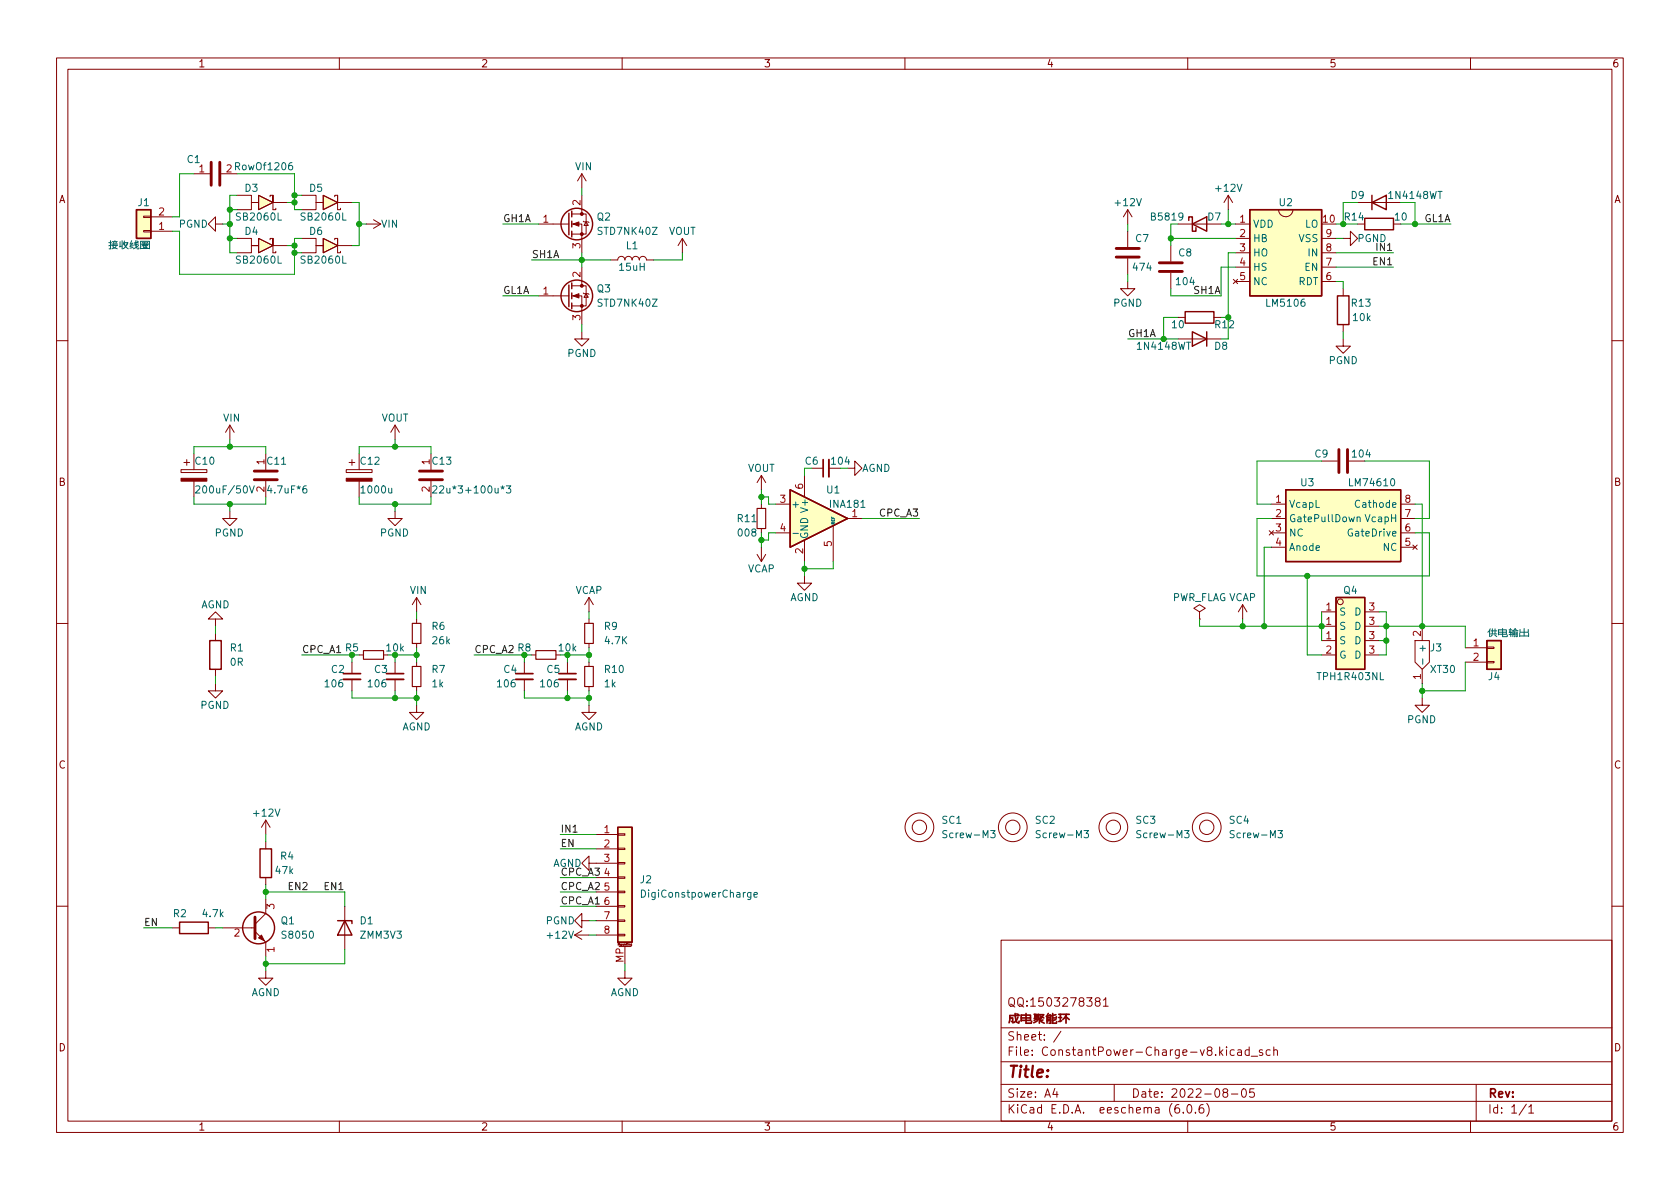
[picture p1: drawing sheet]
<svg xmlns="http://www.w3.org/2000/svg" width="297mm" height="210mm" viewBox="0 0 297 210" stroke-linecap="round" stroke-linejoin="round" font-family="sans-serif">
<g fill="none" stroke="#840000" stroke-width=".18">
<path d="M10 10.2h277v190.1h-277zM12 12.2h273v186.1h-273zM60 10.2v2M110 10.2v2M160 10.2v2M210 10.2v2M260 10.2v2M25.4 38.2h1.3v.3h-1.3zM26.7 38.3h3.8M34.3 30.7h2.8M38.1 39.6v-1.3l-1.3 1.3 1.3 1.3v-1.3h1.3M39.1 30.7h2.8"/>
<path d="M41.9 34.5h2.5v2.6h-2.5M44.4 35.8h1.3v-1.3l2.6 1.3-2.6 1.3v-1.3M48.3 34.5h-.5v.3M50.8 35.8h-2.5v-1.3v2.6h.5v-.3M53.3 34.5h2.6v2.6h-2.6M55.9 35.8h1.2v-1.3l2.6 1.3-2.6 1.3v-1.3M59.7 34.5h-.5v.3M62.2 35.8h-2.5v-1.3v2.6h.5v-.3M64.8 39.6h2.5M66 38.9l1.3 .7M67.3 39.6l-1.3 .8M95.2 39.6h5.4"/>
<path d="M101.1 39.6h1.8v5.1M101.1 37.8h2.5v3.6h-2.5M102.9 30.7v2.6M102.9 34.5v3.3M102.9 30.7l-.8 1.3M102.9 30.7l.7 1.3M103.1 39.1l.2 .1h.7l.1 .2M103.6 39.2l.4 .7h-.7zM199.4 37.1l-.8 1.2M199.4 37.1v2.5M199.4 37.1l.8 1.2M208.3 39.6h7.6"/>
<path d="M217.2 34.5l-.8 1.3M217.2 34.5v2.6M217.2 34.5l.7 1.3M218.4 39.6h2.6M226.1 37.1a1.27 1.27 0 0 0 1.2 1.2 1.27 1.27 0 0 0 1.3-1.2M240 39.6h1.3M240 35.8h7.6M25.4 40.8h1.3v.2h-1.3zM26.7 40.9h3.8M41.9 42.2h2.5v2.5h-2.5M44.4 43.4h1.3v-1.2l2.6 1.2-2.6 1.3v-1.3M48.3 42.2h-.5v.2"/>
<path d="M50.8 43.4h-2.5v-1.2v2.5h.5v-.3M53.3 42.2h2.6v2.5h-2.6M55.9 43.4h1.2v-1.2l2.6 1.2-2.6 1.3v-1.3M59.7 42.2h-.5v.2M62.2 43.4h-2.5v-1.2v2.5h.5v-.3M95.2 52.3h5.4M101.1 52.3h1.8v5.1M101.1 50.5h2.5v3.6h-2.5M102.9 58.7v1.2h1.2l-1.2 1.3-1.3-1.3h1.3M102.9 47.2v3.3M103.1 51.8l.2 .1h.7l.1 .2M103.6 51.9l.4 .7h-.7z"/>
<path d="M107.9 46h1.3a.64 .64 0 0 1 .7-.7 .64 .64 0 0 1 .6 .7 .64 .64 0 0 1 .6-.7 .64 .64 0 0 1 .7 .7 .64 .64 0 0 1 .6-.7 .64 .64 0 0 1 .6 .7 .64 .64 0 0 1 .7-.7 .64 .64 0 0 1 .6 .7h1.3M120.6 42.2l-.7 1.2M120.6 42.2v2.5M120.6 42.2l.8 1.2M199.4 49.8v1.2h1.3l-1.3 1.3-1.3-1.3h1.3M199.4 40.9v2.8M199.4 45.7v2.8M207 43.4v2.8M207 48.3v2.7M208.3 56.1h1.2M208.3 59.9h7.6M214.6 56.1h1.3"/>
<path d="M218.1 49.4l.7 .8M218.4 42.2h2.6M218.4 44.7h2.6M218.4 47.2h2.6M218.4 49.8h2.6M218.8 49.4l-.7 .8M233.7 42.2h2.5M233.7 44.7h2.5M233.7 47.2h2.5M233.7 49.8h2.5M237.5 42.2h1.3v-1.3l1.2 1.3-1.2 1.2v-1.2M237.5 59.9v1.3h1.3l-1.3 1.3-1.3-1.3h1.3"/>
<path d="M237.5 51v1.3M237.5 57.4v1.3M10 60.2h2M40.6 75.2l-.7 1.2M40.6 75.2v2.5M40.6 75.2l.8 1.2M69.8 75.2l-.7 1.2M69.8 75.2v2.5M69.8 75.2l.8 1.2M285 60.2h2M32 83.1h4.6v.5h-4.6zM32.5 81.8h1"/>
<path d="M33 81.3v1M34.3 80.3v2.8M34.3 85.1v2.8M40.6 90.4v1.3h1.3l-1.3 1.3-1.2-1.3h1.2M47 80.3v2.8M47 85.1v2.8M61.2 83.1h4.6v.5h-4.6zM61.7 81.8h1M62.2 81.3v1M63.5 80.3v2.8M63.5 85.1v2.8M69.8 90.4v1.3h1.3l-1.3 1.3-1.2-1.3h1.2"/>
<path d="M76.2 80.3v2.8M76.2 85.1v2.8M133.9 98l.7 1.3M134.6 84.1v2.5M134.6 89.1v.8M134.6 93.5v.7M134.6 96.8v2.5M134.6 84.1l-.7 1.2M134.6 84.1l.8 1.2M135.4 98l-.8 1.3M137.2 89.1h2.5M137.2 94.2h2.5"/>
<path d="M142.2 84.1v3.8M142.2 95.5v3.8M143.5 82.8h2M146.6 82.8h2M147.3 93v6.3M149.9 82.8h1.2v-1.3l1.3 1.3-1.3 1.3v-1.3M149.9 91.7h2.5M224.4 93.8l.8 .8M224.8 91.7h2.5M224.8 89.1h2.5M224.8 94.2h2.5M224.8 96.8h2.5"/>
<path d="M225.2 93.8l-.8 .8M233.7 81.5h2.8M238.5 81.5h2.8M247.6 91.7h2.6M247.6 89.1h2.6M247.6 94.2h2.6M247.6 96.8h2.6M249.8 96.4l.8 .7M250.6 96.4l-.8 .7M10 110.2h2M38.1 109.5h1.3l-1.3-1.3-1.3 1.3h1.3v1.2M38.1 112v1.3"/>
<path d="M38.1 118.4v1.2M62.2 117.1v2M63.5 115.8h.8M67.8 115.8h.8M69.8 117.1v2M73.7 105.7v2.5M73.7 109.5v.7M73.7 113.8v.7M73.7 117.1v.8M73.7 105.7l-.8 1.2M73.7 105.7l.7 1.2M92.7 117.1v2"/>
<path d="M94 115.8h.7M98.3 115.8h.8M100.3 117.1v2M104.1 105.7v2.5M104.1 109.5v.7M104.1 113.8v.7M104.1 117.1v.8M104.1 105.7l-.7 1.2M104.1 105.7l.8 1.2M142.2 101.8v1.3h1.3l-1.3 1.3-1.2-1.3h1.2M212.1 108.2l1-.6-1-.7-1 .7 1 .6v1.3M212.1 109.5h.1"/>
<path d="M219.7 106.9l-.8 1.3M219.7 106.9v2.6M219.7 106.9l.8 1.3M233.7 115.8h2.5M233.7 113.3h2.5M233.7 110.7h2.5M233.7 108.2h2.5M241.3 115.8h2.5M241.3 113.3h2.5M241.3 110.7h2.5M241.3 108.2h2.5M250.2 113.3h2.5v3.8l-1.2 1.3-1.3-1.3z"/>
<path d="M251.5 110.7v2.6M251.5 118.4v2.5M259.1 114.5h3.8M259.1 117.1h3.8M262.9 117h1.3v.2h-1.3zM262.9 114.4h1.3v.3h-1.3zM285 110.2h2M38.1 120.9v1.3h1.3l-1.3 1.2-1.3-1.2h1.3M62.2 120.1v2.1M69.8 120.1v2.1M73.7 124.7v1.3h1.2l-1.2 1.2-1.3-1.2h1.3M73.7 121.4v.8"/>
<path d="M92.7 120.1v2.1M100.3 120.1v2.1M104.1 124.7v1.3h1.3l-1.3 1.2-1.2-1.2h1.2M104.1 121.4v.8M251.5 123.4v1.3h1.2l-1.2 1.3-1.3-1.3h1.3M47 159v2.5l-1.9 1.9M47 145v2.6M47 148.8v1.3M47 155.2v1.3M47 145l-.8 1.3M47 145l.8 1.3M104.1 152.6v-1.2l-1.2 1.2 1.2 1.3v-1.3h5.1"/>
<path d="M105.4 147.6h3.8M105.4 150.1h3.8M105.4 155.2h3.8M105.4 157.7h3.8M109.2 157.6h1.3v.3h-1.3zM109.2 155.1h1.3v.2h-1.3zM109.2 152.5h1.3v.3h-1.3zM109.2 150h1.3v.2h-1.3zM109.2 147.4h1.3v.3h-1.3zM10 160.2h2M30.5 164.1h1.2M36.8 164.1h1.3"/>
<path d="M39.4 164.1h5.7M45.1 164.7l1.9 1.9v2.6M47 171.7v1.3h1.3l-1.3 1.2-1.3-1.2h1.3M61 160.3v7.6M101.6 165.3h2.5M101.6 165.3l1.3 .8M102.9 162.8v1.3l-1.3-1.3 1.3-1.3v1.3h1.2M102.9 164.6l-1.3 .7M105.4 160.3h3.8M105.4 162.8h3.8M105.4 165.3h3.8M109.2 165.2h1.3v.3h-1.3z"/>
<path d="M109.2 162.7h1.3v.2h-1.3zM109.2 160.1h1.3v.3h-1.3zM109.5 167.4h2M110.5 171.7v1.3h1.3l-1.3 1.2-1.3-1.2h1.3M110.5 167.4v3M111.7 166.9v.3l-.2 .1M111.7 166.9l-.2 .1v.2h.2M177 166.3h108v32h-108zM193.9 177.1l-.3-.3 .1-.2 .2-.2 .5 .1 .1 .2-.1 .2-.6 .2-.2 .3 .1 .4 .2 .1h.5l.1-.3-.1-.4-.2-.1M195.1 176.9l.4-.5v1.5M195.1 177.9h.8M285 160.2h2"/>
<path d="M60 198.3v2M110 198.3v2M160 198.3v2M177 194.8h108M177 191.8h108M177 187.8h108M177 181.8h108M186.5 192.5l-.4 1h1M186.9 193v1M187.6 182.4l-1.3 1.9M197 191.8v3M208.4 195.3a.59 .59 0 0 0-.7 .7v.5l.2 .3h.4l.2-.1 .1-.5-.2-.2-.4-.1-.3 .3"/>
<path d="M209.2 196.7v.1M210 198.3v2M210.1 195.4l.1-.1a.81 .81 0 0 1 .6 .7 .81 .81 0 0 1-.3 .8h-.1a.81 .81 0 0 1-.6-.6 .81 .81 0 0 1 .3-.8zM211.4 196.7v.1M212.7 195.3a.59 .59 0 0 0-.7 .7v.5l.1 .3h.5l.2-.1 .1-.5-.2-.2-.4-.1-.3 .3M213.4 195.1a1.72 1.72 0 0 1 0 2.3M216.5 193.2l-.3-.3 .1-.2 .2-.2 .4 .1 .2 .2-.1 .2-.6 .2-.2 .3 .1 .4 .2 .1h.4l.2-.3-.1-.4-.2-.1M217.7 193.5h1.2M218.2 185.7l-.4-.1-.3 .3v.4l.1 .3h.6M218.9 185.7h.5l.1 .9M219.5 186l-.5 .1a.29 .29 0 0 0-.2 .2 .29 .29 0 0 0 .2 .3h.5M219.7 192.6l.2-.1a.81 .81 0 0 1 .5 .7 .81 .81 0 0 1-.3 .8h-.1a.81 .81 0 0 1-.6-.6 .81 .81 0 0 1 .3-.8z"/>
<path d="M220.9 185.7l-.5-.1-.3 .3v.4l.2 .3h.6M220.9 185.1v1.5M221.2 186.8h1.2M221.7 192.5h-.7l-.1 .7 .2-.1 .5 .1 .2 .2-.1 .5-.2 .1-.6-.1M223.2 185.7l-.3-.1-.3 .2 .1 .3 .5 .1v.4h-.6M224.6 185.7l-.5-.1-.2 .3v.4l.1 .3h.6M225.2 185.8l.2-.2 .4 .1 .1 .9M225.2 185.1v1.5M260 198.3v2M261 191.8v6.5M269.9 195.3l-1.3 1.9M270.3 195.8l.4-.5v1.5"/>
<path d="M270.3 196.8h.9"/>
<circle cx="237" cy="106.4" r=".51"/>
<circle cx="162.6" cy="146.3" r="2.54"/>
<circle cx="162.6" cy="146.3" r="1.27"/>
<circle cx="179.1" cy="146.3" r="2.54"/>
<circle cx="179.1" cy="146.3" r="1.27"/>
<circle cx="196.8" cy="146.3" r="2.54"/>
<circle cx="196.8" cy="146.3" r="1.27"/>
<circle cx="213.4" cy="146.3" r="2.54"/>
<circle cx="213.4" cy="146.3" r="1.27"/>
</g>
<g fill="none" stroke="#840000" stroke-width=".3">
<path d="M145.5 81.3v3M60.7 119.1h3.1M68.3 119.1h3.1M91.2 119.1h3M98.8 119.1h3.1M179.5 179.2l.2 1.5 .4 .2 .1-.3M179.8 179.3l.3 .1M180 179.9l-.2 .5-.5 .4-.2 .1M180.2 179.6h-1.6l-.2 1.3M181.4 179.2v1.7h.9l.1-.3M182.8 179.4h1.8M183 179.6h.6"/>
<path d="M183 179.8h.6M183 179.4v.6M183.6 179.4v.7M183.9 179.6l.7 .4M184.5 179.5l-.3 .4-.4 .2M185 179.7l.8-.1v.1M185.3 179.2l-.2 .4M185.6 179.4l.2 .2M186.1 179.2v.8M186.7 179.4l-.6 .2M186.8 179.8v.2h-.7M187.2 179.4h.6"/>
<path d="M187.2 179.9h.5M187.5 179.4v1.2M187.9 179.4h1.2M188.3 179.9l-.4 .4M188.5 179.6v1.3M188.6 179.9l.5 .4M188.6 179.4l-.3 .6M178.6 180h.5v.6h-.3M180.6 180.4h1.6v-.9h-1.6v1.1M180.6 180h1.6M182.8 180.1h.5M183.2 180h.4"/>
<path d="M183.3 180.2l-.5 .2M183.4 180.5l-.6 .4M183.8 180.3v.6M183.8 180.2l.4 .5 .4 .2M184.1 180.1l-.8 .3M184.4 180.4l-.3 .1M185.1 180.9v-1h.7v1h-.3M185.1 180.2h.7M185.1 180.5h.7M186.1 180.1v.8M186.7 180.3l-.6 .2M186.8 180.6v.3h-.7"/>
<path d="M187.7 180.5l-.5 .1"/>
</g>
<g fill="none" stroke="#006464" stroke-width=".18">
<path d="M51.6 28.8h-.3a.86 .86 0 0 0 0 1.2l.4-.1v-.4l-.2-.3-.4 .1-.1 .2M19.2 42.9h.5M19.5 42.6v1.4h-.2M19.7 43.3l-.5 .2M19.8 43.2h1M19.8 43.4h1M19.8 42.7h.9M20.1 42.9v.3l-.1 .5 .7 .3M20.3 42.6v.2M20.6 43.4l-.3 .4-.5 .2M20.6 42.8l-.1 .3M21.2 42.7v.9"/>
<path d="M21.6 42.6v1.4M21.6 43.5l-.5 .1M22 43.1l.2 .5 .5 .4M22 42.6l-.2 .7M22.4 43.5l.2-.6h-.6l.1 .6M22.5 43l-.2 .6-.6 .4M23.3 42.6l-.3 .6M23.3 43.1l-.3 .1M23.5 43l-.5 .5M23.5 43.5l-.5 .1M23.5 43.8l-.5 .1M24 42.6l.1 1.2"/>
<path d="M24 43.3l.2 .6M24.2 42.6l.2 .1M24.3 44h.2M24.3 42.9l-.6 .1M24.4 42.9h-.4M24.5 43.4l-.9 .6M24.5 43.2l-.9 .1M24.6 43.8v.2M24.9 44v-1.3h1.5v1.3M24.9 43.9h1.5M25 43.2h1.2M25.3 43h.8"/>
<path d="M25.3 43.4h.6l-.1 .2M25.3 42.8l-.2 .2M25.4 43.4v.4h.6M25.5 43.2l-.4 .3M25.6 43.6h.3M25.6 42.8l-.2 .5M25.8 43.1l.3 .4M26 42.8l.2 .2M34.6 86l.5-.1 .2 .4-.7 .9h.7M44.1 85.9l.4 1.3 .5-1.3M76.5 86l.5-.1 .2 .4-.7 .9h.7M89.5 85.9h.8l-.4 .5 .3 .1v.6l-.1 .1-.6-.1"/>
<path d="M140.2 94.3h1M239.9 91.5l.2-.1 .3 .1 .1 .8M239.9 91.4v.9M251.6 116.5v1M263.4 111.4v1.2M263.5 111.2l-.4 .6M263.6 112.1h1M263.6 111.6h1M263.9 111.2v.8M263.9 112.3l-.3 .3M264.3 112.3l.3 .3M264.3 111.2v.8"/>
<path d="M264.9 112.2h1.4v-.8h-1.4v.9M264.9 111.8h1.4M265.7 111.1v1.5h.8M132.8 157.8v1l-.3 .3-.3-.1M132.8 157.9l-.4-.1-.2 .3 .1 .5h.5M133.3 158.2l.6-.1v-.2l-.4-.1-.2 .2 .1 .6h.5M175.2 146.9h.7l-.4 .5 .4 .1v.5l-.2 .1-.5-.1M191.7 146.9h.8l-.5 .5 .4 .1v.5l-.2 .1-.5-.1M209.4 146.9h.8l-.4 .5 .4 .1v.5l-.2 .1-.6-.1M226 146.9h.7l-.4 .5 .4 .1v.5l-.2 .1-.5-.1"/>
</g>
<path d="M146.6 81.3v3M60.7 120.1h3.1M68.3 120.1h3.1M91.2 120.1h3M98.8 120.1h3.1" fill="none" stroke="#840000" stroke-width=".33"/>
<g fill="#ffffc2" stroke="#ffffc2" stroke-width=".18">
<path d="M139.7 86.6l10.2 5.1-10.2 5.1z"/>
<path d="M262.9 113.3h2.5v5.1h-2.5z"/>
<path d="M221 37.1h12.7v15.2h-12.7z"/>
<path d="M109.2 146.3h2.6v20.3h-2.6z"/>
<path d="M236.2 105.7h5.1v12.7h-5.1z"/>
<path d="M227.3 86.6h20.3v12.7h-20.3z"/>
<path d="M24.1 37.1h2.6v5.1h-2.6z"/>
<path d="M44.4 43.4h1.3v-1.2l2.6 1.2-2.6 1.3v-1.3z"/>
<path d="M44.4 35.8h1.3v-1.3l2.6 1.3-2.6 1.3v-1.3z"/>
<path d="M55.9 35.8h1.2v-1.3l2.6 1.3-2.6 1.3v-1.3z"/>
<path d="M55.9 43.4h1.2v-1.2l2.6 1.2-2.6 1.3v-1.3z"/>
</g>
<g fill="none" stroke="#840000" stroke-width=".25">
<path d="M24.1 37.1h2.6v5.1h-2.6zM100.6 37.7v3.8M101.1 37.3v1M101.1 39.1v1M210.2 39v-.7h.6v2.6h.7v-.6M210.8 39.6l2.6-1.3v2.6zM221 37.1h12.7v15.2h-12.7zM241.3 38.6h5.1v2h-5.1zM242.6 35.8l2.5-1.3v2.6zM242.6 34.5v2.6M100.6 50.4v3.8M101.1 40.9v1"/>
<path d="M101.1 50v1M101.1 51.8v1M101.1 53.6v1M209.5 55.1h5.1v2h-5.1zM210.8 58.7l2.6 1.2-2.6 1.3zM213.4 58.7v2.5M236.5 52.3h2v5.1h-2zM139.7 86.6l10.2 5.1-10.2 5.1zM227.3 86.6h20.3v12.7h-20.3zM37.1 113.3h2v5.1h-2zM236.2 105.7h5.1v12.7h-5.1zM262.9 113.3h2.5v5.1h-2.5z"/>
<path d="M46 150.1h2v5.1h-2zM109.2 146.3h2.6v20.3h-2.6zM31.7 163.1h5.1v2h-5.1zM59.7 162.8h2.5v.5M61 162.8l1.2 2.5h-2.5z"/>
<circle cx="102" cy="39.6" r="2.79"/>
<circle cx="102" cy="52.3" r="2.79"/>
<circle cx="45.7" cy="164.1" r="2.82"/>
</g>
<path d="M133.9 89.9h1.5v3.6h-1.5zM64.3 115.1h3.5v1.5h-3.5zM72.9 110.2h1.5v3.6h-1.5zM72.9 117.9h1.5v3.5h-1.5zM94.7 115.1h3.6v1.5h-3.6zM103.4 117.9h1.5v3.5h-1.5zM103.4 110.2h1.5v3.6h-1.5z" fill="none" stroke="#840000" stroke-width=".2"/>
<g fill="none" stroke="#840000" stroke-width=".51">
<path d="M37.3 28.7v4.1M38.9 28.7v4.1M197.4 43.9h4M197.4 45.5h4M205 46.5h4M205 48h4M236.7 79.5v4.1M238.3 79.5v4.1M45 84.8h4M45 83.3h4M74.2 84.8h4M74.2 83.3h4"/>
<path d="M45.1 162.2v3.8"/>
</g>
<g fill="#840000" stroke="#840000" stroke-width=".18">
<path d="M101.3 39.6l1.1-.4v.8z"/>
<path d="M101.3 52.3l1.1-.4v.8z"/>
<path d="M45.7 165.9l.5-.6 .5 1.1z"/>
<path d="M61.2 84.6h4.6v.5h-4.6z"/>
<path d="M32 84.6h4.6v.5h-4.6z"/>
<circle cx="102.9" cy="41.4" r=".25"/>
<circle cx="102.9" cy="37.8" r=".25"/>
<circle cx="102.9" cy="54.1" r=".25"/>
<circle cx="102.9" cy="50.5" r=".25"/>
</g>
<g fill="none" stroke="#009600" stroke-width=".18">
<path d="M34.3 30.7h-2.6v7.6h-1.2M39.4 39.6h1.2M40.6 37.1h1.3M41.9 34.5h-1.3v10.2h1.3M41.9 30.7h10.2v6.4h1.2M50.8 35.8h1.3M52.1 34.5h1.2M62.2 35.8h1.3v7.6h-1.3M63.5 39.6h1.3M88.9 39.6h6.3M102.9 33.3v1.2M199.4 39.6v1.3"/>
<path d="M207 39.6v3.8M215.9 39.6h2.5M217.2 37.1v2.5M236.2 39.6h3.8M240 35.8h-2.5v3.8M247.6 39.6h8.9M250.2 35.8v3.8M30.5 40.9h1.2v7.6h20.4v-6.3h1.2M40.6 42.2h1.3M50.8 43.4h1.3M52.1 44.7h1.2M88.9 52.3h6.3"/>
<path d="M94 46h13.9M102.9 44.7v2.5M102.9 57.4v1.3M120.6 44.7v1.3h-5M199.4 48.5v1.3M199.4 59.9h8.9M207 42.2h11.4M208.3 56.1h-2.6v3.8M215.9 56.1h1.3M218.4 47.2h-2.5v5.1h-8.9v-1.3M218.4 44.7h-1.2v15.2h-1.3M236.2 47.2h10.2"/>
<path d="M236.2 44.7h10.2M236.2 42.2h1.3M236.2 49.8h1.3v1.2M237.5 58.7v1.2M40.6 77.7v1.3M69.8 77.7v1.3M34.3 87.9v1.2h12.7v-1.2M34.3 80.3v-1.3h12.7v1.3M40.6 89.1v1.3M63.5 87.9v1.2h12.7v-1.2M63.5 80.3v-1.3h12.7v1.3M69.8 89.1v1.3"/>
<path d="M134.6 87.9h1.3v1.2h1.3M134.6 86.6v2.5M134.6 94.2v2.6M137.2 94.2h-1.3v1.3h-1.3M142.2 82.8v1.3M142.2 99.3v2.5M147.3 99.3v1.3h-5.1M152.4 91.7h10.2M224.8 91.7h-2.6v10.1h30.5v-7.6h-2.5M224.8 96.8h-1.3v13.9M233.7 81.5h-11.5v7.6h2.6M241.3 81.5h11.4v10.2h-2.5"/>
<path d="M250.2 89.1h1.3v21.6M38.1 110.7v1.3M38.1 119.6v1.3M53.3 115.8h8.9v1.3M73.7 115.8h-3.9v1.3M73.7 108.2v1.3M73.7 114.5v2.6M83.8 115.8h8.9v1.3M104.1 115.8h-3.8v1.3M104.1 108.2v1.3M104.1 114.5v2.6M212.1 109.5v1.2h21.6"/>
<path d="M219.7 109.5v1.2M231.1 101.8v14h2.6M233.7 108.2v5.1M243.8 108.2h1.3v7.6h-1.3M243.8 110.7h15.3v3.8M243.8 113.3h1.3M259.1 117.1v5.1h-7.6M62.2 122.2v1.2h11.5M69.8 122.2v1.2M73.7 122.2v2.5M92.7 122.2v1.2h11.4M100.3 122.2v1.2"/>
<path d="M104.1 122.2v2.5M251.5 120.9v2.5M47 147.6v1.2M47 156.5v2.5M47 157.7h14v2.6M99.1 157.7h6.3M99.1 147.6h6.3M99.1 150.1h6.3M99.1 155.2h6.3M25.4 164.1h5.1M38.1 164.1h1.3M47 169.2v2.5"/>
<path d="M61 167.9v2.5h-14M99.1 160.3h6.3M104.1 165.3h1.3M104.1 162.8h1.3M110.5 170.4v1.3"/>
</g>
<g fill="#009600" stroke="#009600" stroke-width=".18">
<circle cx="142.2" cy="100.6" r=".46"/>
<circle cx="134.6" cy="95.5" r=".46"/>
<circle cx="205.7" cy="59.9" r=".46"/>
<circle cx="134.6" cy="87.9" r=".46"/>
<circle cx="237.5" cy="39.6" r=".46"/>
<circle cx="250.2" cy="39.6" r=".46"/>
<circle cx="217.2" cy="39.6" r=".46"/>
<circle cx="223.5" cy="110.7" r=".46"/>
<circle cx="231.1" cy="101.8" r=".46"/>
<circle cx="233.7" cy="110.7" r=".46"/>
<circle cx="219.7" cy="110.7" r=".46"/>
<circle cx="207" cy="42.2" r=".46"/>
<circle cx="217.2" cy="56.1" r=".46"/>
<circle cx="251.5" cy="122.2" r=".46"/>
<circle cx="245.1" cy="110.7" r=".46"/>
<circle cx="251.5" cy="110.7" r=".46"/>
<circle cx="245.1" cy="113.3" r=".46"/>
<circle cx="73.7" cy="115.8" r=".46"/>
<circle cx="100.3" cy="115.8" r=".46"/>
<circle cx="69.8" cy="115.8" r=".46"/>
<circle cx="52.1" cy="34.5" r=".46"/>
<circle cx="40.6" cy="39.6" r=".46"/>
<circle cx="40.6" cy="42.2" r=".46"/>
<circle cx="40.6" cy="37.1" r=".46"/>
<circle cx="63.5" cy="39.6" r=".46"/>
<circle cx="102.9" cy="46" r=".46"/>
<circle cx="52.1" cy="44.7" r=".46"/>
<circle cx="52.1" cy="43.4" r=".46"/>
<circle cx="69.8" cy="89.1" r=".46"/>
<circle cx="73.7" cy="123.4" r=".46"/>
<circle cx="47" cy="170.4" r=".46"/>
<circle cx="69.8" cy="123.4" r=".46"/>
<circle cx="47" cy="157.7" r=".46"/>
<circle cx="40.6" cy="79" r=".46"/>
<circle cx="52.1" cy="35.8" r=".46"/>
<circle cx="40.6" cy="89.1" r=".46"/>
<circle cx="69.8" cy="79" r=".46"/>
<circle cx="100.3" cy="123.4" r=".46"/>
<circle cx="104.1" cy="115.8" r=".46"/>
<circle cx="104.1" cy="123.4" r=".46"/>
</g>
<text font-size="2.8" fill="#840000" x="178" y="190.6">Title:</text>
<g font-size="2.1" fill="#840000">
<text x="178" y="178">QQ:1503278381</text>
<text x="178" y="184">Sheet: /</text>
<text x="178" y="186.7">File: ConstantPower-Charge-v8.kicad_sch</text>
<text x="178" y="196.9">KiCad E.D.A. eeschema (6.0.6)</text>
<text x="178" y="194.1">Size: A4</text>
<text x="200" y="194.1">Date: 2022-08-05</text>
<text x="263" y="194.1">Rev:</text>
<text x="263" y="196.9">Id: 1/1</text>
</g>
<g font-size="1.8" fill="#840000">
<text x="35" y="11.9">1</text>
<text x="85" y="11.9">2</text>
<text x="135" y="11.9">3</text>
<text x="185" y="11.9">4</text>
<text x="235" y="11.9">5</text>
<text x="285" y="11.9">6</text>
<text x="10.3" y="35.9">A</text>
<text x="285.3" y="35.9">A</text>
<text x="10.3" y="85.9">B</text>
<text x="285.3" y="85.9">B</text>
<text x="10.3" y="135.9">C</text>
<text x="285.3" y="135.9">C</text>
<text x="10.3" y="185.9">D</text>
<text x="285.3" y="185.9">D</text>
<text x="35" y="199.9">1</text>
<text x="85" y="199.9">2</text>
<text x="135" y="199.9">3</text>
<text x="185" y="199.9">4</text>
<text x="235" y="199.9">5</text>
<text x="285" y="199.9">6</text>
</g>
<g font-size="1.8" fill="#006464">
<text x="33.1" y="28.8">C1</text>
<text x="40" y="30.5">2 RowOf1206</text>
<text x="43.3" y="33.9">D3</text>
<text x="54.7" y="33.9">D5</text>
<text x="101.7" y="30.1">VIN</text>
<text x="215.1" y="33.9">+12V</text>
<text x="238.9" y="35.2">D9</text>
<text x="24.4" y="36.4">J1</text>
<text x="31.6" y="40.3">PGND</text>
<text x="42" y="39">SB2060L</text>
<text x="43.3" y="41.5">D4</text>
<text x="53.4" y="39">SB2060L</text>
<text x="54.7" y="41.5">D6</text>
<text x="67.4" y="40.3">VIN</text>
<text x="105.6" y="39">Q2</text>
<text x="105.9" y="41.5">STD7NK40Z</text>
<text x="118.2" y="41.5">VOUT</text>
<text x="197.3" y="36.4">+12V</text>
<text x="213.5" y="39">D7</text>
<text x="221.5" y="40.3">VDD</text>
<text x="226.2" y="36.4">U2</text>
<text x="230.7" y="40.3">LO</text>
<text x="237.8" y="39">R14</text>
<text x="246.7" y="39">10</text>
<text x="42" y="46.6">SB2060L</text>
<text x="53.4" y="46.6">SB2060L</text>
<text x="109.6" y="47.9">15uH</text>
<text x="110.7" y="44.1">L1</text>
<text x="200.5" y="47.9">474</text>
<text x="200.8" y="42.8">C7</text>
<text x="208.4" y="45.3">C8</text>
<text x="221.5" y="42.8">HB</text>
<text x="221.5" y="45.3">HO</text>
<text x="221.5" y="47.9">HS</text>
<text x="229.6" y="42.8">VSS</text>
<text x="230.7" y="47.9">EN</text>
<text x="231.4" y="45.3">IN</text>
<text x="240" y="42.8">PGND</text>
<text x="105.6" y="51.7">Q3</text>
<text x="208.1" y="50.4">104</text>
<text x="221.5" y="50.4">NC</text>
<text x="229.5" y="50.4">RDT</text>
<text x="105.9" y="54.2">STD7NK40Z</text>
<text x="196.8" y="54.2">PGND</text>
<text x="207.3" y="58">10</text>
<text x="214.9" y="58">R12</text>
<text x="224.1" y="54.2">LM5106</text>
<text x="239" y="54.2">R13</text>
<text x="239.3" y="56.8">10k</text>
<text x="100.3" y="63.1">PGND</text>
<text x="201.3" y="61.8">1N4148WT</text>
<text x="214.8" y="61.8">D8</text>
<text x="234.9" y="64.4">PGND</text>
<text x="39.5" y="74.5">VIN</text>
<text x="67.4" y="74.5">VOUT</text>
<text x="34.6" y="82.2">C10</text>
<text x="47.3" y="82.2">C11</text>
<text x="63.8" y="82.2">C12</text>
<text x="76.5" y="82.2">C13</text>
<text x="132.2" y="83.4">VOUT</text>
<text x="152.3" y="83.4">AGND</text>
<text x="232.5" y="80.9">C9</text>
<text x="239.2" y="80.9">104</text>
<text x="35.3" y="87.2">200uF/50V</text>
<text x="47.6" y="87.2">4.7uF*6</text>
<text x="64.1" y="87.2">1000u</text>
<text x="77.7" y="87.2">22u*3+100u*3</text>
<text x="139.8" y="89.8">+</text>
<text x="146.2" y="87.2">U1</text>
<text x="146.9" y="89.8">INA181</text>
<text x="227.8" y="89.8">VcapL</text>
<text x="230" y="86">U3</text>
<text x="238.8" y="86">LM74610</text>
<text x="240.1" y="89.8">Cathode</text>
<text x="38" y="94.9">PGND</text>
<text x="67.2" y="94.9">PGND</text>
<text x="130.5" y="92.3">R11</text>
<text x="130.6" y="94.9">008</text>
<text x="142.9" y="95.4" transform="rotate(-90 142.9 95.4)">GND V+</text>
<text x="227.8" y="92.3">GatePullDown</text>
<text x="227.8" y="94.9">NC</text>
<text x="238.8" y="94.9">GateDrive</text>
<text x="241.6" y="92.3">VcapH</text>
<text x="132.2" y="101.2">VCAP</text>
<text x="227.8" y="97.4">Anode</text>
<text x="244.6" y="97.4">NC</text>
<text x="35.5" y="107.6">AGND</text>
<text x="72.5" y="105">VIN</text>
<text x="101.7" y="105">VCAP</text>
<text x="139.6" y="106.3">AGND</text>
<text x="207.1" y="106.3">PWR_FLAG VCAP</text>
<text x="237.6" y="105">Q4</text>
<text x="76.4" y="111.4">R6</text>
<text x="76.5" y="113.9">26k</text>
<text x="106.9" y="111.4">R9</text>
<text x="107" y="113.9">4.7K</text>
<text x="236.7" y="113.9">S</text>
<text x="236.7" y="111.4">S</text>
<text x="236.7" y="108.8">S</text>
<text x="239.5" y="113.9">D</text>
<text x="239.5" y="111.4">D</text>
<text x="239.5" y="108.8">D</text>
<text x="266.7" y="112.6">þÿO›u5•“Qú</text>
<text x="40.7" y="115.2">R1</text>
<text x="40.7" y="117.7">0R</text>
<text x="58.6" y="119">C2</text>
<text x="66.2" y="119">C3</text>
<text x="76.4" y="119">R7</text>
<text x="89.1" y="119">C4</text>
<text x="96.7" y="119">C5</text>
<text x="107" y="119">R10</text>
<text x="236.7" y="116.5">G</text>
<text x="239.5" y="116.5">D</text>
<text x="252.1" y="114.8" transform="rotate(-90 252.1 114.8)">+</text>
<text x="252.9" y="115.2">J3</text>
<text x="253" y="119">XT30</text>
<text x="35.4" y="125.3">PGND</text>
<text x="57.6" y="121.5">106</text>
<text x="65.2" y="121.5">106</text>
<text x="76.4" y="121.5">1k</text>
<text x="88" y="121.5">106</text>
<text x="95.7" y="121.5">106</text>
<text x="106.9" y="121.5">1k</text>
<text x="233.2" y="120.3">TPH1R403NL</text>
<text x="263.2" y="120.3">J4</text>
<text x="71.1" y="129.2">AGND</text>
<text x="101.5" y="129.2">AGND</text>
<text x="248.8" y="127.9">PGND</text>
<text x="45" y="144.4">+12V</text>
<text x="166.6" y="145.7">SC1</text>
<text x="167.2" y="148.2">Screw-M3</text>
<text x="183.1" y="145.7">SC2</text>
<text x="183.7" y="148.2">Screw-M3</text>
<text x="200.9" y="145.7">SC3</text>
<text x="201.5" y="148.2">Screw-M3</text>
<text x="217.4" y="145.7">SC4</text>
<text x="218" y="148.2">Screw-M3</text>
<text x="48.8" y="154.6">47k</text>
<text x="49.6" y="152">R4</text>
<text x="97.7" y="153.3">AGND</text>
<text x="113.2" y="156.2">J2</text>
<text x="113.8" y="158.7">DigiConstpowerCharge</text>
<text x="30.7" y="162.2">R2</text>
<text x="35.9" y="162.2">4.7k</text>
<text x="49.7" y="163.4">Q1</text>
<text x="50.1" y="166">S8050</text>
<text x="63.7" y="163.4">D1</text>
<text x="63.8" y="166">ZMM3V3</text>
<text x="96.5" y="163.4">PGND</text>
<text x="96.9" y="166">+12V</text>
<text x="44.4" y="176.1">AGND</text>
<text x="107.9" y="176.1">AGND</text>
</g>
<g font-size="1.8" fill="#a90000">
<text x="35.2" y="30.5">1</text>
<text x="28.1" y="40.6">1</text>
<text x="28.1" y="38.1">2</text>
<text x="96" y="39.4">1</text>
<text x="102.6" y="36.3" transform="rotate(-90 102.6 36.3)">2</text>
<text x="219.2" y="39.4">1</text>
<text x="219.2" y="41.9">2</text>
<text x="234" y="39.4">10</text>
<text x="234.5" y="41.9">9</text>
<text x="102.6" y="43.9" transform="rotate(-90 102.6 43.9)">3</text>
<text x="219.2" y="44.4">3</text>
<text x="219.2" y="47">4</text>
<text x="234.5" y="47">7</text>
<text x="234.5" y="44.4">8</text>
<text x="96" y="52.1">1</text>
<text x="102.6" y="49" transform="rotate(-90 102.6 49)">2</text>
<text x="219.2" y="49.5">5</text>
<text x="234.5" y="49.5">6</text>
<text x="102.6" y="56.6" transform="rotate(-90 102.6 56.6)">3</text>
<text x="46.7" y="82.1" transform="rotate(-90 46.7 82.1)">1</text>
<text x="75.9" y="82.1" transform="rotate(-90 75.9 82.1)">1</text>
<text x="46.7" y="87" transform="rotate(-90 46.7 87)">2</text>
<text x="75.9" y="87" transform="rotate(-90 75.9 87)">2</text>
<text x="137.9" y="88.9">3</text>
<text x="142" y="86.5" transform="rotate(-90 142 86.5)">6</text>
<text x="225.6" y="88.9">1</text>
<text x="248.4" y="88.9">8</text>
<text x="137.9" y="94">4</text>
<text x="150.6" y="91.4">1</text>
<text x="225.6" y="91.4">2</text>
<text x="225.6" y="94">3</text>
<text x="248.4" y="94">6</text>
<text x="248.4" y="91.4">7</text>
<text x="142" y="97.9" transform="rotate(-90 142 97.9)">2</text>
<text x="147.1" y="96.6" transform="rotate(-90 147.1 96.6)">5</text>
<text x="225.6" y="96.5">4</text>
<text x="248.4" y="96.5">5</text>
<text x="234.5" y="107.9">1</text>
<text x="242.1" y="107.9">3</text>
<text x="234.5" y="113">1</text>
<text x="234.5" y="110.5">1</text>
<text x="242.1" y="113">3</text>
<text x="242.1" y="110.5">3</text>
<text x="251.2" y="112.5" transform="rotate(-90 251.2 112.5)">2</text>
<text x="234.5" y="115.6">2</text>
<text x="242.1" y="115.6">3</text>
<text x="260.5" y="114.3">1</text>
<text x="260.5" y="116.8">2</text>
<text x="251.2" y="120.1" transform="rotate(-90 251.2 120.1)">1</text>
<text x="106.8" y="147.3">1</text>
<text x="106.8" y="149.9">2</text>
<text x="106.8" y="152.4">3</text>
<text x="106.8" y="154.9">4</text>
<text x="48.5" y="160.8" transform="rotate(-90 48.5 160.8)">3</text>
<text x="106.8" y="157.5">5</text>
<text x="106.8" y="160">6</text>
<text x="41.4" y="165.6">2</text>
<text x="106.8" y="162.6">7</text>
<text x="106.8" y="165.1">8</text>
<text x="48.5" y="168.4" transform="rotate(-90 48.5 168.4)">1</text>
<text x="110.2" y="170.2" transform="rotate(-90 110.2 170.2)">MP</text>
</g>
<g font-size="1.8" fill="#009600">
<text x="245.7" y="35.2">1N4148WT</text>
<text x="203.7" y="39">B5819</text>
<text x="142.4" y="82.2">C6</text>
<text x="147.1" y="82.2">104</text>
<text x="53.3" y="115.5">CPC_A1 R5</text>
<text x="68.4" y="115.2">10k</text>
<text x="83.8" y="115.5">CPC_A2 R8</text>
<text x="98.9" y="115.2">10k</text>
</g>
<g font-size="1.8" fill="#0f0f0f">
<text x="88.9" y="39.3">GH1A</text>
<text x="251.8" y="39.3">GL1A</text>
<text x="94" y="45.6">SH1A</text>
<text x="242.9" y="46.9">EN1</text>
<text x="243.6" y="44.3">IN1</text>
<text x="88.9" y="52">GL1A</text>
<text x="211.2" y="52">SH1A</text>
<text x="199.4" y="59.6">GH1A</text>
<text x="155.6" y="91.3">CPC_A3</text>
<text x="99.1" y="147.2">IN1</text>
<text x="99.1" y="149.8">EN</text>
<text x="99.1" y="154.8">CPC_A3</text>
<text x="51.2" y="157.4">EN2</text>
<text x="57.5" y="157.4">EN1</text>
<text x="99.1" y="157.4">CPC_A2</text>
<text x="99.1" y="159.9">CPC_A1</text>
<text x="25.4" y="163.7">EN</text>
</g>
<text font-size=".7" fill="#006464" x="147.6" y="92.8" transform="rotate(-90 147.6 92.8)">REF</text>
<text font-size=".5" fill="#840000" x="109.3" y="167.2">Mounting</text>
</svg>
